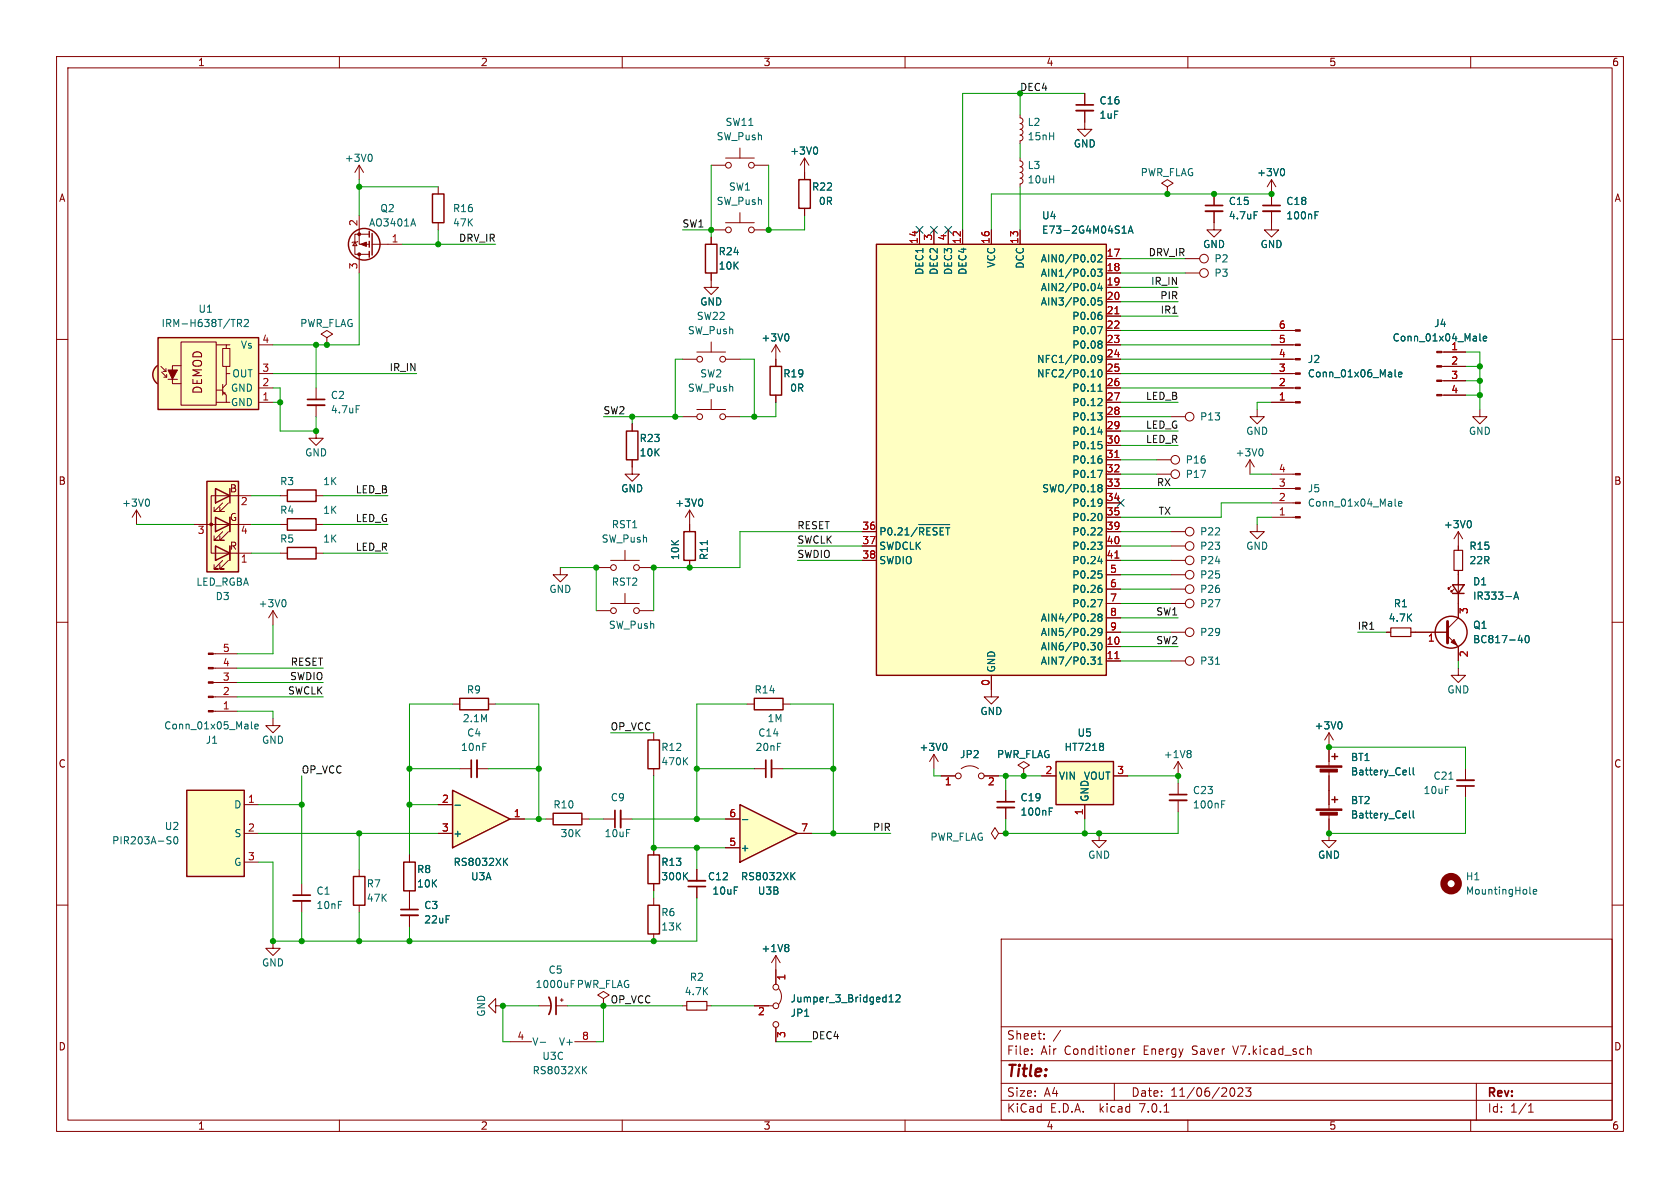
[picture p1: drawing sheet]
<svg xmlns="http://www.w3.org/2000/svg" width="297mm" height="210mm" viewBox="0 0 297 210" stroke-linecap="round" stroke-linejoin="round" font-family="sans-serif">
<g fill="none" stroke="#840000" stroke-width=".18">
<path d="M10 10h277v190h-277zM12 12h273v186h-273zM60 10v2M110 10v2M160 10v2M210 10v2M260 10v2M214.6 39.4v1.2h1.3l-1.3 1.3-1.2-1.3h1.2M224.8 31.8l-.8 1.2M224.8 31.8v2.5M224.8 31.8l.8 1.2M10 60h2"/>
<path d="M57.8 59.7l1-.6-1-.7-1 .7 1 .6v1.3M285 60h2M57.8 61h.1M10 110h2M285 110h2M10 160h2M72.4 151.1v1.3M72.4 157.5v1.3M285 160h2M177 166h108v32h-108zM60 198v2M90.2 184.2h3.8"/>
<path d="M101.6 184.2h3.8M110 198v2M160 198v2M177 194.5h108M177 191.5h108M177 187.5h108M177 181.5h108M182.4 186.3v.1M182.4 185.5v.1M184.6 183.6v.1M184.6 182.8v.1M197 191.5v3"/>
<path d="M200.2 185.4v1M200.6 185.4l-.2 .1-.2 .2M205.8 196.6h.8M210 198v2M217.9 192.3a.94 .94 0 0 1 0 1.5M218.9 192.4l.5-.1 .2 .1 .1 .3-.9 1.1h.9M220.2 192.3h.9l-.5 .6 .5 .1v.7l-.2 .1h-.5l-.2-.1M231.1 185.5l.3-.1 .3 .1 .1 .9M260 198v2M261 191.5v6.5M270.2 196.6h.9M270.2 195.5l.4-.4v1.5"/>
</g>
<path d="M71.4 152.4h2v5.1h-2z" fill="none" stroke="#840000" stroke-width=".25"/>
<path d="M226.9 29.9l.2 .4-.2 .7M95.5 184.3h1M103.2 189.1l.5 .7M103.7 188.5l-.7 .8" fill="none" stroke="#006464" stroke-width=".18"/>
<path d="M80 139.7l10.2 5.1-10.2 5.1z" fill="#ffffc2"/>
<path d="M124.7 43.2h2v5.1h-2zM110.7 76.2h2.1v5.1h-2.1zM120.9 94h2v5.1h-2zM80 139.7l10.2 5.1-10.2 5.1zM133.3 123.4h5.1v2.1h-5.1zM97.8 143.8h5.1v2h-5.1z" fill="none" stroke="#840000" stroke-width=".25"/>
<g fill="none" stroke="#840000" stroke-width=".18">
<path d="M125.7 29.2h2.6M128.3 39.4h5M128.3 27.9h5M130.8 26.2v1.7M130.8 37.6v1.8M133.3 29.2h2.6M206.4 33l1-.6-1-.6-1 .6 1 .6v1.3M206.4 34.3h.1M214.6 34.3v2M214.6 37.3v2.1M224.8 37.3v3.3h1.3l-1.3 1.3-1.3-1.3h1.3M224.8 34.3v2"/>
<path d="M125.7 40.6h2.6M125.7 41.9v1.3M125.7 48.3v1.2M133.3 40.6h2.6M111.8 74.9v1.3M107.9 99.1h5.1M110.5 97.3v1.8M111.8 81.3v2.5h1.2l-1.2 1.3-1.3-1.3h1.3M121.9 90.2v3.8M121.9 99.1v1.2M121.9 90.2l-.7 1.2M121.9 90.2l.8 1.2"/>
<path d="M105.4 100.3h2.5M113 100.3h2.6M132.1 124.5h1.2M133.3 135.9h2.1M136.4 135.9h2M138.4 124.5h1.3M259.1 135.9v2M259.1 138.9v2.1M77.5 142.2h2.5M77.5 147.3h2.5M90.2 144.8h2.5M96.5 144.8h1.3"/>
<path d="M102.9 144.8h1.2M106.7 144.8h2M109.7 144.8h2.1M123.2 153.7v2M123.2 156.7v2.1M87.6 177.8v-1.3l-1.2 1.3 1.2 1.3v-1.3h1.3M95.2 177.8h2.1M98.3 177.8h2M99.1 176.8h.5M99.3 176.5v.5M106.7 176.5l1-.6-1-.6-1 .6 1 .6v1.3M106.7 177.8h.1"/>
<circle cx="128.8" cy="29.2" r=".51"/>
<circle cx="132.8" cy="29.2" r=".51"/>
<circle cx="128.8" cy="40.6" r=".51"/>
<circle cx="132.8" cy="40.6" r=".51"/>
<circle cx="108.5" cy="100.3" r=".51"/>
<circle cx="112.5" cy="100.3" r=".51"/>
</g>
<path d="M221.7 37.4h.6M232.5 37.4h.6M124 88.3l.2 .4-.2 .7M80.4 142.3h1M89.2 152.3l.5 .7M89.7 151.7l-.7 .7M270.5 158l.1 .1M271.1 157.6l.6-.1-.1-.2-.4-.1-.1 .2v.6h.5M101 173.9h.4M101 173.3h.6" fill="none" stroke="#006464" stroke-width=".18"/>
<path d="M213.1 37.3h3.1M223.3 37.3h3M136.4 134.4v3M257.6 137.9h3M109.7 143.3v3M121.7 155.7h3" fill="none" stroke="#840000" stroke-width=".33"/>
<path d="M213.1 36.3h3.1M223.3 36.3h3M135.4 134.4v3M257.6 138.9h3M108.7 143.3v3M121.7 156.7h3M97 176.3a3.2 3.2 0 0 1 0 3M98.3 176.3v3" fill="none" stroke="#840000" stroke-width=".3"/>
<circle cx="256.5" cy="156.2" r="1.27" fill="none" stroke="#840000" stroke-width="1.3"/>
<path d="M130.8 142.2l10.2 5.1-10.2 5.1z" fill="#ffffc2"/>
<g fill="none" stroke="#840000" stroke-width=".25">
<path d="M76.5 34.3h2v5.1h-2zM141.2 31.8h2.1v5h-2.1zM27.9 59.7h17.8v12.7h-17.8zM65.3 40.9v1M65.3 42.7v1M65.3 44.5v1M65.8 41.3v3.8M154.9 43.2h40.7v76.2h-40.7zM27.8 64.6a1.97 1.97 0 0 0 0 3.2M136.1 64.8h2.1v5.1h-2.1zM36.6 85.1h5.6v16h-5.6zM38.1 86.4l2.5 1.2-2.5 1.3z"/>
<path d="M38.1 91.4l2.5 1.3-2.5 1.3zM38.1 96.5l2.5 1.3-2.5 1.3zM40.6 86.4v2.5M40.6 91.4v2.6M40.6 96.5v2.6M50.8 96.8h5.1v2h-5.1zM50.8 91.7h5.1v2h-5.1zM50.8 86.6h5.1v2h-5.1zM256.8 103.4h2l-1 1.5zM256.8 104.9h2M33 139.7h10.2v15.2h-10.2zM81.3 123.4h5.1v2.1h-5.1z"/>
<path d="M114.6 130.8h2v5.1h-2zM186.7 134.6h10.1v7.6h-10.1zM235.5 133.7h1M236 133.2v1M62.5 154.9h2v5.1h-2zM114.6 151.1h2v5.1h-2zM130.8 142.2l10.2 5.1-10.2 5.1zM235.5 141.4h1M236 140.8v1.1M114.6 160h2v5.1h-2z"/>
<circle cx="64.4" cy="43.2" r="2.79"/>
<circle cx="256.5" cy="111.8" r="2.82"/>
</g>
<g fill="none" stroke="#840000" stroke-width=".18">
<path d="M191.8 19.6v3.3h1.2l-1.2 1.2-1.3-1.2h1.3M191.8 16.5v2M63.5 38.1v5.1h1.8M63.5 29.2v2.6M63.5 29.2l-.8 1.3M63.5 29.2l.8 1.3M77.5 33v1.3M77.5 39.4v1.2M142.2 27.9l-.7 1.3M142.2 27.9v3.9M142.2 36.8v1.3M142.2 27.9l.8 1.3"/>
<path d="M180.3 27.9v.5l.4 .2 .1 .4-.1 .3-.4 .2 .4 .1 .1 .4-.1 .3-.4 .2 .4 .1 .1 .4-.1 .4-.4 .1 .4 .2 .1 .3-.1 .4-.4 .1v.5M180.3 20.3v.5l.4 .2 .1 .3-.1 .4-.4 .1 .4 .2 .1 .4-.1 .3-.4 .2 .4 .1 .1 .4-.1 .3-.4 .2 .4 .1 .1 .4-.1 .4-.4 .1v.5M214.6 34.3v2M214.6 37.3v2.1M224.8 34.3v2M224.8 37.3v2.1M62.7 42.8l.4 .6h-.7zM63.2 42.7l-.1 .1h-.7l-.2 .1M63.5 45v3.3M65.3 41.4h-2.6v3.6h2.6M65.8 43.2h5.3M125.7 48.3v2.5h1.3l-1.3 1.3-1.2-1.3h1.2"/>
<path d="M125.7 41.9v1.3M162.6 40.6v2.6M165.1 40.6v2.6M167.6 40.6v2.6M170.2 40.6v2.6M175.3 40.6v2.6M180.3 40.6v2.6M195.6 45.7h2.5M195.6 48.3h2.5M195.6 50.8h2.5M195.6 53.3h2.5M195.6 55.9h2.5"/>
<path d="M195.6 58.4h2.5M209.5 45.7h2.6M209.5 48.3h2.6M224.8 58.4h4.2M28.4 64.8l.9 .9M28.6 65.8l.9 .9M28.8 65.7h.5M29 66.7h.5M29.3 65.2v.5M29.5 66.2v.5M29.7 67.1h1.7M32 60.5h6.2v11.1h-6.2z"/>
<path d="M32 64.6h-1.5v3.2h1.5M38.2 71.1h1.8M38.2 61h1.8M38.2 69h1.2M39.4 61.6h1.2v3.2h-1.2zM39.4 69.2l.6 .7v1.2h.6M39.4 67.9v2M39.8 69.3v.3h-.3M40 64.8v1.2M40.6 61h-.6v.6M40.6 66h-.6v1.9l-.6 .7M45.7 71.1h2.6"/>
<path d="M45.7 61h2.6M45.7 68.6h2.6M45.7 66h2.6M55.9 76.2v1.3h1.2l-1.2 1.2-1.3-1.2h1.3M55.9 68.6v2M55.9 71.6v2.1M111.8 74.9v1.3M120.6 63.5h2.6M120.6 73.7h2.6M123.2 62.2h5.1M123.2 72.4h5.1M125.7 60.5v1.7"/>
<path d="M125.7 70.6v1.8M128.3 63.5h2.5M128.3 73.7h2.5M137.2 61v3.8M137.2 69.9v1.2M137.2 61l-.8 1.2M137.2 61l.7 1.2M195.6 63.5h2.5M195.6 73.7h2.5M195.6 71.1h2.5M195.6 61h2.5M195.6 68.6h2.5"/>
<path d="M195.6 66h2.5M195.6 76.2h2.5M195.6 78.7h2.5M207 73.7h2.5M222.2 72.4v1.3h1.3l-1.3 1.2-1.2-1.2h1.2M224.8 63.5h4.2M224.8 71.1h4.2M224.8 61h4.2M224.8 68.6h4.2M224.8 66h4.2M254.9 62.2h4.2M254.9 69.9h4.2"/>
<path d="M254.9 67.3h4.2M254.9 64.8h4.2M261.6 72.4v1.3h1.3l-1.3 1.2-1.3-1.2h1.3M24.1 90.2l-.7 1.2M24.1 90.2v2.5M24.1 90.2l.8 1.2M34.3 92.7h6.3M38.1 91.4v2.6zM38.1 94h.1M38.1 96.5v2.6zM38.1 99.1h.1M39.4 88.9l-1.6 1.5h.8h-.8v-.7"/>
<path d="M39.4 94l-1.6 1.5h.8h-.8v-.8M39.4 99.1l-1.6 1.5h.8h-.8v-.8M40.4 88.9l-1.5 1.5h.7h-.7v-.7M40.4 94l-1.5 1.5h.7h-.7v-.8M40.4 99.1l-1.5 1.5h.7h-.7v-.8M40.6 91.4v2.6M40.6 96.5v2.6M40.6 87.6h-3.3v10.2h3.3M41.9 87.6h2.5M41.9 97.8h2.5M41.9 92.7h2.5M49.5 87.6h1.3"/>
<path d="M49.5 97.8h1.3M49.5 92.7h1.3M55.9 87.6h1.2M55.9 97.8h1.2M55.9 92.7h1.2M111.8 81.3v1.3M121.9 92.7v1.3M121.9 99.1v1.2M152.4 96.5h2.5M152.4 99.1h2.5M152.4 94h2.5M195.6 81.3h2.5"/>
<path d="M195.6 83.8h2.5M195.6 86.4h2.5M195.6 88.9h2.5M195.6 91.4h2.5M195.6 96.5h2.5M195.6 99.1h2.5M195.6 94h2.5M204.5 81.3h2.5M204.5 83.8h2.5M207 96.5h2.5M207 99.1h2.5M207 94h2.5"/>
<path d="M221 81.3l-.8 1.3M221 81.3v2.5M221 81.3l.7 1.3M222.2 92.7v1.3h1.3l-1.3 1.3-1.2-1.3h1.2M224.8 83.8h4.2M224.8 86.4h4.2M224.8 88.9h4.2M224.8 91.4h4.2M257.8 94v3.3M257.8 94l-.8 1.3M257.8 94l.8 1.3M37.7 115.6h4.2"/>
<path d="M37.7 118.1h4.2M48.3 108l-.8 1.2M48.3 108v2.5M48.3 108l.7 1.2M99.1 100.3v1.3h1.2l-1.2 1.3-1.3-1.3h1.3M105.4 108h2.5M107.9 106.7h5.1M110.5 104.9v1.8M113 108h2.6M175.3 119.4v3.8h1.2l-1.2 1.3-1.3-1.3h1.3M195.6 111.8h2.5M195.6 106.7h2.5"/>
<path d="M195.6 101.6h2.5M195.6 104.1h2.5M195.6 116.8h2.5M195.6 114.3h2.5M195.6 109.2h2.5M207 111.8h2.5M207 106.7h2.5M207 101.6h2.5M207 104.1h2.5M207 116.8h2.5M245.1 111.8h.8M249.4 111.8h6.5"/>
<path d="M255.9 112.4l1.9 1.9v2.5M256.5 103.6l-.5 .5v-.2v.2h.3M257 104.1l-.5 .5v-.2v.2h.3M257.8 118.1v1.3h1.3l-1.3 1.3-1.3-1.3h1.3M257.8 100.8v8.4l-1.9 1.9M37.7 120.7h4.2M37.7 123.2h4.2M37.7 125.7h4.2M48.3 127v1.3h1.2l-1.2 1.2-1.3-1.2h1.3M80 124.5h1.3M81.3 135.9h2M84.3 135.9h2.1"/>
<path d="M86.4 124.5h1.2M115.6 129.5v1.3M115.6 135.9v1.3M165.1 133.4l-.8 1.2M165.1 133.4v2.5M165.1 133.4l.8 1.2M166.4 137.2h2.5M169.9 135.9a2.54 2.54 0 0 1 3.1 0M174 137.2h2.5M177.8 139.7v2M181 135.9l1-.6-1-.7-1 .7 1 .6v1.3M181 137.2h.1"/>
<path d="M184.1 137.2h2.6M196.8 137.2h2.6M208.3 134.6l-.8 1.3M208.3 134.6v2.6M208.3 138.4v2.1M208.3 134.6l.7 1.3M234.9 129.5l-.7 1.3M234.9 129.5v5.9M234.9 136.4v6.6M234.9 129.5l.8 1.3M43.2 147.3h2.5M43.2 142.2h2.5"/>
<path d="M43.2 152.4h2.5M53.3 156.2v2M53.3 159.3v2M63.5 153.7v1.2M72.4 151.1v1.3M72.4 157.5v3.3M77.5 147.3h2.5M77.5 142.2h2.5M90.2 144.8h2.5M115.6 149.9v1.2M115.6 156.2v1.3M115.6 158.8v1.2"/>
<path d="M123.2 153.7v2M123.2 156.7v2.1M128.3 149.9h2.5M128.3 144.8h2.5M141 147.3h2.5M176.5 147.3l-.6-1-.6 1 .6 1 .6-1h1.3M177.8 147.3h.1M177.8 142.7v2.1M191.8 142.2v2.6M194.3 147.3v1.3h1.3l-1.3 1.3-1.3-1.3h1.3M208.3 141.5v2M234.9 144v4.6h1.3l-1.3 1.3-1.2-1.3h1.2"/>
<path d="M48.3 166.4v1.2h1.2l-1.2 1.3-1.3-1.3h1.3M63.5 160v1.3M72.4 161.8v2M115.6 165.1v1.3M120.6 177.8h.8M125 177.8h.7M133.3 177.8h3.4M137.2 168.9v5.1M137.2 168.9l-.8 1.3M137.2 168.9l.7 1.3M137.7 174.8a2.26 2.26 0 0 1 0 2.7M137.2 181.6v2.6"/>
<circle cx="212.9" cy="45.7" r=".76"/>
<circle cx="212.9" cy="48.3" r=".76"/>
<circle cx="123.7" cy="73.7" r=".51"/>
<circle cx="123.7" cy="63.5" r=".51"/>
<circle cx="127.8" cy="63.5" r=".51"/>
<circle cx="127.8" cy="73.7" r=".51"/>
<circle cx="210.3" cy="73.7" r=".76"/>
<circle cx="207.8" cy="81.3" r=".76"/>
<circle cx="207.8" cy="83.8" r=".76"/>
<circle cx="210.3" cy="99.1" r=".76"/>
<circle cx="210.3" cy="96.5" r=".76"/>
<circle cx="210.3" cy="94" r=".76"/>
<circle cx="108.5" cy="108" r=".51"/>
<circle cx="112.5" cy="108" r=".51"/>
<circle cx="210.3" cy="104.1" r=".76"/>
<circle cx="210.3" cy="116.8" r=".76"/>
<circle cx="210.3" cy="101.6" r=".76"/>
<circle cx="210.3" cy="111.8" r=".76"/>
<circle cx="210.3" cy="106.7" r=".76"/>
<circle cx="169.4" cy="137.2" r=".51"/>
<circle cx="173.5" cy="137.2" r=".51"/>
<circle cx="137.2" cy="174.5" r=".51"/>
<circle cx="137.2" cy="177.8" r=".51"/>
<circle cx="137.2" cy="181.1" r=".51"/>
</g>
<g fill="none" stroke="#006464" stroke-width=".18">
<path d="M65.6 27.3l.2 .4-.2 .8M73 38.7l.5 1.3M144.4 26l.1 .5-.1 .7M221.7 37.4h.6M226.9 29.9l.2 .4-.2 .7M232.5 37.4h.6M42 56.5h.5l.2 .2-.1 .4h-.6M42.3 57.1l.4 .6M43.2 56.6l.5-.1 .2 .3-.8 .9h.8M139.3 59.1l.2 .4-.2 .7M193.4 45.1l.2 .4-.2 .7M193.4 47.6l.2 .5-.2 .7"/>
<path d="M193.4 50.2l.2 .4-.2 .7M193.4 52.7l.2 .4-.2 .8M194 57.7h.9l-.6 1.3M194 47.6h.8l-.4 .5 .4 .1v.5l-.2 .1-.6-.1M194.1 45.2l.5-.2 .2 .4-.8 .9h.8M194.4 50.1l-.3 .9h.8M194.5 55.2h.2M194.6 55.7l.2 .2v.3l-.2 .3M194.7 50.5v.9M194.8 52.7h-.6l-.1 .6 .2-.2 .4 .1 .1 .2v.4l-.2 .1-.5-.1M198.4 41.2h.7M198.6 40.1l.1-.1v1.2"/>
<path d="M199.5 41.2l.4-1.2 .4 1.2M199.6 40.9h.6M261.6 59v1.1l.2 .2M262.2 59.9l.6-.2v-.2l-.4-.1-.2 .2 .1 .6h.5M63 71.7h.6M192.9 66.6h.7M193.4 62.9l.2 .4-.2 .7M194 73h.8l-.4 .5M194.1 69.2h.7M194.1 76.4h.8M194.2 78.1h.6M194.2 65.5l.2-.1a.68 .68 0 0 1 .4 .6 .68 .68 0 0 1-.4 .6l-.2-.1-.1-.4z"/>
<path d="M194.2 68.2l.3-.3v1.3M194.6 60.3l.2 .2-.2 .3 .2 .3v.2l-.2 .2M194.6 70.4l.2 .3v.3l-.8 .7h.8M194.6 73.5l.2 .2v.3l-.2 .2M194.6 78.5l.2 .3v.3l-.2 .2M194.7 75.9v.9M194.8 63.4l-.2 .2h-.3l-.2-.2 .1-.5 .4-.1 .2 .1a.84 .84 0 0 1-.3 1.2h-.3M223.1 79.4l.2 .4-.2 .7M246.6 65.4v1l.2 .2M247.2 66.2l.6-.1v-.3h-.4l-.2 .2 .1 .6h.5M26.2 88.3l.2 .4-.2 .7M124 88.3l.2 .4-.2 .7"/>
<path d="M156.5 93.5l-.3-.2h-.4v1.3M157 93.5l.3-.2 .3 .2M158.8 93.4l.5-.1 .2 .2M160.1 93.6l.2-.3v1.3M162.2 93.2l-1.1 1.7M162.4 92.7h5.5M163.3 93.5l-.2-.2h-.5v1.3M164.5 93.3h-.6v1.3M165.7 93.4l-.5-.1-.3 .2M166.8 93.3h-.6v1.3M167.2 93.3h.7M167.5 93.3v1.3"/>
<path d="M194 83.1h.9l-.6 1.3M194 95.8h.8l-.4 .5M194.1 99.2h.8M194.3 86.2l-.2-.2 .2-.3h.3l.2 .2-.2 .3M194.3 86.2l-.2 .3 .1 .3 .1 .1h.3l.2-.2v-.2l-.2-.3M194.3 86.2h.3M194.5 80.6h.2M194.5 90.8a.79 .79 0 0 1 0 1.2M194.6 81.1l.2 .2v.3l-.2 .3M194.6 88.2l.2 .1a1.03 1.03 0 0 1-.2 1.1M194.6 93.3l.2 .2v.3l-.8 .8h.8M194.6 96.3l.2 .3v.3l-.2 .2"/>
<path d="M194.7 98.8v.8M194.8 88.8l-.2 .2M246.6 88.2v1.1l.2 .2M247.2 89.1l.6-.2v-.2l-.4-.1-.2 .2 .1 .6h.5M259.9 92.1l.2 .4-.2 .7M50.4 106.1l.2 .4-.2 .7M192.8 113.6h.8l-.4 .5M192.8 116.2h.8l-.4 .4 .4 .2v.4l-.2 .2h-.4M193.4 111.1l.2 .2v.3l-.8 .7h.8M193.4 114.1l.2 .2v.3l-.2 .3M193.4 108.5l.2 .3v.3l-.8 .7h.8M194 106h.9l-.6 1.3"/>
<path d="M194.1 117.4h.7M194.1 116.5l.4-.3v1.2M194.2 100.9h.6M194.2 113.7l.2-.1a.68 .68 0 0 1 .4 .7 .68 .68 0 0 1-.4 .6l-.2-.1-.1-.4zM194.3 109.1l-.2-.3 .2-.3h.3l.2 .3-.2 .3M194.3 109.1l-.2 .2 .1 .4 .1 .1h.3l.2-.2v-.3l-.2-.2M194.3 109.1h.3M194.5 103.5h.2M194.6 101.4l.2 .2v.3l-.2 .3M194.6 103.9l.2 .3v.3l-.2 .2M194.8 111.6l-.2 .3h-.3l-.2-.3 .1-.5h.4l.2 .1a.84 .84 0 0 1-.3 1.1h-.3M214.9 117.4h.7"/>
<path d="M267.6 105.9l.4-1.2 .5 1.2M267.7 105.6h.6M268.4 113.2h.8M269 112.8v.8M269.7 112.5l.2-.2a.68 .68 0 0 1 .5 .7 .68 .68 0 0 1-.5 .6l-.2-.1-.1-.4zM44.4 127.6v1.1l.2 .2M45.1 128.4l.6-.1-.1-.2-.4-.1-.1 .2v.6h.5M167.2 131.5l.2 .4-.2 .7M195 131.5l.1 .1-.1 .3M195 132l.1 .2-.1 .4M210.3 132.7l.3 .2-.3 .3 .3 .3v.2l-.3 .2M237.1 127.6l.1 .5-.1 .7"/>
<path d="M249.2 135.7v1.1l.2 .2M249.8 135.7v1.1l.2 .2M30 147.9l.2 .1M30.1 148.6l.1 .2-.1 .3M30.9 148l.1-.1a.68 .68 0 0 1 .5 .6 .68 .68 0 0 1-.5 .7 .84 .84 0 0 1-.1-1.2zM80.4 142.3h1M89.2 152.3l.5 .7M89.7 151.7l-.7 .7M131.2 144.9h1M140 154.8l.5 .7M140.5 154.3l-.7 .7M185.5 142.8h.6"/>
<path d="M216 141.6h.6M249.2 143.3v1.1l.2 .2M249.8 143.3v1.1l.2 .2M139.2 167l.3 .2-.3 .3 .3 .2v.3l-.3 .2M157.2 177.1h.7M157.2 176.2l.4-.4v1.3M158.4 176l.5-.2 .2 .4-.8 .9h.8"/>
</g>
<path d="M257 97.3h1.6v3.5h-1.6zM245.9 111h3.5v1.5h-3.5zM121.4 177h3.6v1.6h-3.6z" fill="none" stroke="#840000" stroke-width=".2"/>
<path d="M190.2 19.6h3.1M54.4 71.6h3M84.3 134.4v3M51.8 159.3h3.1M176.3 142.7h3M206.8 141.5h3M70.9 161.8h3" fill="none" stroke="#840000" stroke-width=".33"/>
<path d="M190.2 18.5h3.1M54.4 70.6h3M83.3 134.4v3M51.8 158.2h3.1M176.3 141.7h3M206.8 140.5h3M70.9 160.8h3" fill="none" stroke="#840000" stroke-width=".3"/>
<g fill="#840000" stroke="#840000" stroke-width=".18">
<path d="M63.8 43.2l1-.4v.8z"/>
<path d="M29.7 65.4h1.7l-.9 1.7z"/>
<path d="M232.7 143h4.5v.3h-4.5z"/>
<path d="M233.4 143.6h3v.5h-3z"/>
<path d="M232.7 135.4h4.5v.2h-4.5z"/>
<path d="M233.4 136h3v.5h-3z"/>
<path d="M256.5 113.5l.5-.5 .6 1z"/>
<path d="M36.8 115.4h.9v.3h-.9z"/>
<path d="M36.8 118h.9v.2h-.9z"/>
<path d="M36.8 120.5h.9v.3h-.9z"/>
<path d="M36.8 123.1h.9v.2h-.9z"/>
<path d="M36.8 125.6h.9v.3h-.9z"/>
<path d="M229 83.7h.9v.2h-.9z"/>
<path d="M229 86.2h.9v.3h-.9z"/>
<path d="M229 88.8h.9v.2h-.9z"/>
<path d="M229 91.3h.9v.3h-.9z"/>
<path d="M254 69.7h.9v.3h-.9z"/>
<path d="M254 67.2h.9v.2h-.9z"/>
<path d="M254 64.6h.9v.3h-.9z"/>
<path d="M254 62.1h.9v.3h-.9z"/>
<path d="M229 58.3h.9v.2h-.9z"/>
<path d="M229 60.8h.9v.3h-.9z"/>
<path d="M229 63.4h.9v.2h-.9z"/>
<path d="M229 65.9h.9v.3h-.9z"/>
<path d="M229 68.5h.9v.2h-.9z"/>
<path d="M229 71h.9v.2h-.9z"/>
<circle cx="63.5" cy="41.4" r=".25"/>
<circle cx="63.5" cy="45" r=".25"/>
<circle cx="37.3" cy="92.7" r=".25"/>
</g>
<g fill="#ffffc2" stroke="#ffffc2" stroke-width=".18">
<path d="M27.6 64.8l.2-.2 1.2 1.6-1.2 1.6a1.97 1.97 0 0 1-.2-3z"/>
<path d="M27.9 59.7h17.8v12.7h-17.8z"/>
<path d="M33 139.7h10.2v15.2h-10.2z"/>
<path d="M36.6 85.1h5.6v16h-5.6z"/>
<path d="M186.7 134.6h10.1v7.6h-10.1z"/>
<path d="M154.9 43.2h40.7v76.2h-40.7z"/>
</g>
<path d="M255.9 109.9v3.8" fill="none" stroke="#840000" stroke-width=".51"/>
<path d="M197.1 55.5h.7M197.1 80.9h.7M197.1 98.7h.7M197.1 116.4h.7" fill="none" stroke="#a90000" stroke-width=".18"/>
<g fill="none" stroke="#009600" stroke-width=".18">
<path d="M180.3 16.5v3.8M191.8 16.5h-21.6v24.1M63.5 31.8v6.3M63.5 33h14M125.7 29.2v12.7M135.9 29.2v11.4h6.3v-2.5M180.3 25.4v2.5M180.3 33v7.6M224.8 34.3h-49.5v6.3M63.5 48.3v12.7h-15.2M71.1 43.2h16.5M77.5 40.6v2.6"/>
<path d="M120.6 40.6h5.1M198.1 45.7h11.4M198.1 48.3h11.4M198.1 50.8h10.2M198.1 53.3h10.2M198.1 58.4h26.7M198.1 55.9h10.2M48.3 68.6h1.2v7.6h6.4v-2.5M48.3 66h25.4M48.3 71.1h1.2M55.9 61v7.6M106.7 73.7h13.9"/>
<path d="M111.8 73.7v1.2M120.6 63.5h-1.2v10.2M130.8 63.5h2.5v10.2M137.2 71.1v2.6h-6.4M198.1 68.6h26.7M198.1 66h26.7M198.1 61h26.7M198.1 73.7h8.9M198.1 71.1h10.2M198.1 76.2h10.2M198.1 63.5h26.7M198.1 78.7h10.2"/>
<path d="M224.8 71.1h-2.6v1.3M259.1 67.3h2.5M259.1 62.2h2.5v10.2M259.1 64.8h2.5M259.1 69.9h2.5M24.1 92.7h10.2M44.4 87.6h5.1M44.4 97.8h5.1M44.4 92.7h5.1M57.1 87.6h11.5M57.1 97.8h11.5M57.1 92.7h11.5"/>
<path d="M141 96.5h11.4M141 99.1h11.4M152.4 94h-21.6v6.3h-15.2v7.7M198.1 94h8.9M198.1 96.5h8.9M198.1 99.1h8.9M198.1 86.4h26.7M198.1 83.8h6.4M198.1 81.3h6.4M221 83.8h3.8M224.8 88.9h-8.9v2.5h-17.8M224.8 91.4h-2.6v1.3"/>
<path d="M41.9 118.1h15.2M48.3 110.5v5.1h-6.4M99.1 100.3h6.3v7.7M198.1 109.2h10.2M198.1 114.3h10.2M198.1 116.8h8.9M198.1 111.8h8.9M198.1 106.7h8.9M198.1 101.6h8.9M198.1 104.1h8.9M240 111.8h5.1M257.8 116.8v1.3"/>
<path d="M41.9 125.7h6.4v1.3M41.9 120.7h15.2M41.9 123.2h15.2M53.3 137.2v19M72.4 135.9h8.9M80 124.5h-7.6v26.6M86.4 135.9h8.8M87.6 124.5h7.6v20.3M107.9 129.5h7.7M115.6 137.2v12.7h12.7M123.2 135.9h10.1M132.1 124.5h-8.9v20.3"/>
<path d="M138.4 135.9h8.9M139.7 124.5h7.6v22.8M165.1 135.9v1.3h1.3M176.5 137.2h7.6M177.8 137.2v2.5M199.4 137.2h8.9v1.2M234.9 132.1h24.2v3.8M45.7 152.4h2.6v14h74.9v-7.6M45.7 142.2h7.6M45.7 147.3h31.8M63.5 147.3v6.4M72.4 142.2h5.1"/>
<path d="M92.7 144.8h3.8M104.1 144.8h2.6M111.8 144.8h16.5M115.6 157.5v1.3M123.2 149.9v3.8M143.5 147.3h14M191.8 144.8v2.5M208.3 143.5v3.8h-30.5v-2.5M259.1 141v6.3h-24.2M53.3 161.3v5.1M63.5 161.3v5.1M72.4 163.8v2.6"/>
<path d="M95.2 177.8h-6.3v6.4h1.3M100.3 177.8h20.3M106.7 177.8v6.4h-1.3M125.7 177.8h7.6M137.2 184.2h6.3"/>
</g>
<path d="M162 40l1.2 1.2M163.2 40l-1.2 1.2M164.5 40l1.2 1.2M165.7 40l-1.2 1.2M167 40l1.2 1.2M168.2 40l-1.2 1.2M197.5 88.3l1.2 1.2M198.7 88.3l-1.2 1.2" fill="none" stroke="#000084" stroke-width=".18"/>
<g fill="#009600" stroke="#009600" stroke-width=".18">
<circle cx="133.3" cy="73.7" r=".46"/>
<circle cx="119.4" cy="73.7" r=".46"/>
<circle cx="121.9" cy="100.3" r=".46"/>
<circle cx="115.6" cy="100.3" r=".46"/>
<circle cx="125.7" cy="40.6" r=".46"/>
<circle cx="135.9" cy="40.6" r=".46"/>
<circle cx="72.4" cy="166.4" r=".46"/>
<circle cx="53.3" cy="142.2" r=".46"/>
<circle cx="63.5" cy="147.3" r=".46"/>
<circle cx="72.4" cy="142.2" r=".46"/>
<circle cx="48.3" cy="166.4" r=".46"/>
<circle cx="53.3" cy="166.4" r=".46"/>
<circle cx="63.5" cy="166.4" r=".46"/>
<circle cx="95.2" cy="144.8" r=".46"/>
<circle cx="115.6" cy="166.4" r=".46"/>
<circle cx="115.6" cy="149.9" r=".46"/>
<circle cx="106.7" cy="177.8" r=".46"/>
<circle cx="95.2" cy="135.9" r=".46"/>
<circle cx="88.9" cy="177.8" r=".46"/>
<circle cx="123.2" cy="149.9" r=".46"/>
<circle cx="123.2" cy="144.8" r=".46"/>
<circle cx="123.2" cy="135.9" r=".46"/>
<circle cx="147.3" cy="147.3" r=".46"/>
<circle cx="147.3" cy="135.9" r=".46"/>
<circle cx="105.4" cy="100.3" r=".46"/>
<circle cx="49.5" cy="71.1" r=".46"/>
<circle cx="111.8" cy="73.7" r=".46"/>
<circle cx="77.5" cy="43.2" r=".46"/>
<circle cx="63.5" cy="33" r=".46"/>
<circle cx="55.9" cy="61" r=".46"/>
<circle cx="57.8" cy="61" r=".46"/>
<circle cx="55.9" cy="76.2" r=".46"/>
<circle cx="72.4" cy="135.9" r=".46"/>
<circle cx="206.4" cy="34.3" r=".46"/>
<circle cx="180.3" cy="16.5" r=".46"/>
<circle cx="177.8" cy="147.3" r=".46"/>
<circle cx="191.8" cy="147.3" r=".46"/>
<circle cx="194.3" cy="147.3" r=".46"/>
<circle cx="208.3" cy="137.2" r=".46"/>
<circle cx="181" cy="137.2" r=".46"/>
<circle cx="177.8" cy="137.2" r=".46"/>
<circle cx="261.6" cy="67.3" r=".46"/>
<circle cx="261.6" cy="64.8" r=".46"/>
<circle cx="224.8" cy="34.3" r=".46"/>
<circle cx="214.6" cy="34.3" r=".46"/>
<circle cx="261.6" cy="69.9" r=".46"/>
<circle cx="234.9" cy="147.3" r=".46"/>
<circle cx="234.9" cy="132.1" r=".46"/>
</g>
<text font-size="2.8" fill="#840000" x="178" y="190.8">Title:</text>
<g font-size="2.1" fill="#840000">
<text x="35.9" y="69.8" transform="rotate(-90 35.9 69.8)">DEMOD</text>
<text x="178" y="183.9">Sheet:</text>
<text x="186.2" y="183.9">/</text>
<text x="178" y="186.6">File:</text>
<text x="184" y="186.6">Air</text>
<text x="188.2" y="186.6">Conditioner</text>
<text x="202.2" y="186.6">Energy</text>
<text x="210.8" y="186.6">Saver</text>
<text x="218.2" y="186.6">V7.kicad_sch</text>
<text x="178" y="196.8">KiCad</text>
<text x="178" y="194">Size:</text>
<text x="184.6" y="194">A4</text>
<text x="185.7" y="196.8">E.D.A.</text>
<text x="194.4" y="196.8">kicad</text>
<text x="200" y="194">Date:</text>
<text x="201.5" y="196.8">7.0.1</text>
<text x="206.9" y="194">11/06/2023</text>
<text x="263" y="194.2">Rev:</text>
<text x="263" y="196.8">Id:</text>
<text x="267" y="196.8">1/1</text>
</g>
<g font-size="1.8" fill="#840000">
<text x="35" y="11.8">1</text>
<text x="85" y="11.8">2</text>
<text x="135" y="11.8">3</text>
<text x="185" y="11.8">4</text>
<text x="235" y="11.8">5</text>
<text x="285" y="11.8">6</text>
<text x="10.4" y="35.8">A</text>
<text x="285.4" y="35.8">A</text>
<text x="10.3" y="85.8">B</text>
<text x="40.6" y="87.2">B</text>
<text x="285.3" y="85.8">B</text>
<text x="40.6" y="92.3">G</text>
<text x="40.6" y="97.4">R</text>
<text x="10.3" y="135.8">C</text>
<text x="285.3" y="135.8">C</text>
<text x="10.3" y="185.8">D</text>
<text x="285.3" y="185.8">D</text>
<text x="35" y="199.8">1</text>
<text x="85" y="199.8">2</text>
<text x="135" y="199.8">3</text>
<text x="185" y="199.8">4</text>
<text x="235" y="199.8">5</text>
<text x="285" y="199.8">6</text>
</g>
<g font-size="1.8" fill="#0f0f0f">
<text x="180.3" y="16.2">DEC4</text>
<text x="120.6" y="40.3">SW1</text>
<text x="81" y="42.8">DRV_IR</text>
<text x="203" y="45.4">DRV_IR</text>
<text x="203.4" y="50.5">IR_IN</text>
<text x="205" y="53">PIR</text>
<text x="205.1" y="55.5">IR1</text>
<text x="68.8" y="65.7">IR_IN</text>
<text x="202.5" y="70.8">LED_B</text>
<text x="106.7" y="73.3">SW2</text>
<text x="202.5" y="75.9">LED_G</text>
<text x="202.5" y="78.4">LED_R</text>
<text x="62.8" y="87.3">LED_B</text>
<text x="204.4" y="86">RX</text>
<text x="62.8" y="92.4">LED_G</text>
<text x="141" y="93.6">RESET</text>
<text x="204.7" y="91.1">TX</text>
<text x="62.8" y="97.4">LED_R</text>
<text x="141" y="96.2">SWCLK</text>
<text x="141" y="98.7">SWDIO</text>
<text x="204.3" y="108.9">SW1</text>
<text x="204.3" y="114">SW2</text>
<text x="240" y="111.4">IR1</text>
<text x="51.3" y="117.8">RESET</text>
<text x="50.8" y="122.8">SWCLK</text>
<text x="51.2" y="120.3">SWDIO</text>
<text x="107.9" y="129.2">OP_VCC</text>
<text x="53.3" y="136.8">OP_VCC</text>
<text x="154.2" y="147">PIR</text>
<text x="107.9" y="177.5">OP_VCC</text>
<text x="143.5" y="183.8">DEC4</text>
</g>
<g font-size="1.8" fill="#006464">
<text x="128.2" y="22.4">SW11</text>
<text x="181.6" y="22.4">L2</text>
<text x="194.3" y="18.6">C16</text>
<text x="194.3" y="21.2">1uF</text>
<text x="60.9" y="28.8">+3V0</text>
<text x="126.6" y="25">SW_Push</text>
<text x="139.6" y="27.5">+3V0</text>
<text x="181.6" y="25">15nH</text>
<text x="189.8" y="26.2">GND</text>
<text x="128.8" y="33.8">SW1</text>
<text x="143.5" y="33.8">R22</text>
<text x="181.6" y="30">L3</text>
<text x="181.6" y="32.6">10uH</text>
<text x="201.6" y="31.3">PWR_FLAG</text>
<text x="222.2" y="31.3">+3V0</text>
<text x="65.2" y="40.2">AO3401A</text>
<text x="67.2" y="37.7">Q2</text>
<text x="80" y="37.7">R16</text>
<text x="80" y="40.2">47K</text>
<text x="126.6" y="36.4">SW_Push</text>
<text x="144.7" y="36.4">0R</text>
<text x="184.2" y="38.9">U4</text>
<text x="184.2" y="41.5">E73-2G4M04S1A</text>
<text x="217.2" y="36.4">C15</text>
<text x="217.2" y="38.9">4.7uF</text>
<text x="227.3" y="36.4">C18</text>
<text x="227.3" y="38.9">100nF</text>
<text x="127" y="45.3">R24</text>
<text x="127" y="47.8">10K</text>
<text x="176.1" y="47.4" transform="rotate(-90 176.1 47.4)">VCC</text>
<text x="181.2" y="47.6" transform="rotate(-90 181.2 47.6)">DCC</text>
<text x="183.9" y="46.5">AIN0/P0.02</text>
<text x="212.6" y="44">GND</text>
<text x="214.6" y="46.5">P2</text>
<text x="222.8" y="44">GND</text>
<text x="163.4" y="48.7" transform="rotate(-90 163.4 48.7)">DEC1</text>
<text x="165.9" y="48.7" transform="rotate(-90 165.9 48.7)">DEC2</text>
<text x="168.5" y="48.7" transform="rotate(-90 168.5 48.7)">DEC3</text>
<text x="171" y="48.7" transform="rotate(-90 171 48.7)">DEC4</text>
<text x="183.9" y="49.1">AIN1/P0.03</text>
<text x="183.9" y="51.6">AIN2/P0.04</text>
<text x="214.6" y="49.1">P3</text>
<text x="28.5" y="58">IRM-H638T/TR2</text>
<text x="35" y="55.4">U1</text>
<text x="53" y="58">PWR_FLAG</text>
<text x="121.6" y="59.2">SW_Push</text>
<text x="123.1" y="56.7">SW22</text>
<text x="123.7" y="54.2">GND</text>
<text x="183.9" y="54.2">AIN3/P0.05</text>
<text x="189.4" y="56.7">P0.06</text>
<text x="189.4" y="59.2">P0.07</text>
<text x="253.5" y="58">J4</text>
<text x="42.5" y="61.8">Vs</text>
<text x="134.6" y="60.5">+3V0</text>
<text x="183.2" y="64.3">NFC1/P0.09</text>
<text x="189.4" y="61.8">P0.08</text>
<text x="231.1" y="64.3">J2</text>
<text x="246.1" y="60.5">Conn_01x04_Male</text>
<text x="40.7" y="71.9">GND</text>
<text x="40.7" y="69.4">GND</text>
<text x="40.9" y="66.9">OUT</text>
<text x="58.4" y="70.7">C2</text>
<text x="121.6" y="69.4">SW_Push</text>
<text x="123.7" y="66.9">SW2</text>
<text x="138.4" y="66.9">R19</text>
<text x="139.6" y="69.4">0R</text>
<text x="183.2" y="66.9">NFC2/P0.10</text>
<text x="189.4" y="69.4">P0.11</text>
<text x="189.4" y="71.9">P0.12</text>
<text x="231.1" y="66.9">Conn_01x06_Male</text>
<text x="58.4" y="73.2">4.7uF</text>
<text x="189.4" y="74.5">P0.13</text>
<text x="189.4" y="77">P0.14</text>
<text x="212.1" y="74.5">P13</text>
<text x="220.3" y="77">GND</text>
<text x="259.6" y="77">GND</text>
<text x="53.9" y="80.8">GND</text>
<text x="113" y="78.3">R23</text>
<text x="113" y="80.8">10K</text>
<text x="189.4" y="79.6">P0.15</text>
<text x="189.4" y="82.1">P0.16</text>
<text x="209.6" y="82.1">P16</text>
<text x="218.4" y="80.8">+3V0</text>
<text x="21.5" y="89.7">+3V0</text>
<text x="49.5" y="85.9">R3</text>
<text x="57.1" y="85.9">1K</text>
<text x="109.8" y="87.2">GND</text>
<text x="119.3" y="89.7">+3V0</text>
<text x="184.1" y="87.2">SWO/P0.18</text>
<text x="189.4" y="84.6">P0.17</text>
<text x="189.4" y="89.7">P0.19</text>
<text x="209.6" y="84.6">P17</text>
<text x="231.1" y="87.2">J5</text>
<text x="231.1" y="89.7">Conn_01x04_Male</text>
<text x="49.5" y="91">R4</text>
<text x="57.1" y="91">1K</text>
<text x="108.1" y="93.5">RST1</text>
<text x="155.4" y="95.4">P0.21/~{RESET}</text>
<text x="189.4" y="92.3">P0.20</text>
<text x="189.4" y="94.8">P0.22</text>
<text x="212.1" y="94.8">P22</text>
<text x="255.2" y="93.5">+3V0</text>
<text x="49.5" y="96.1">R5</text>
<text x="57.1" y="96.1">1K</text>
<text x="106.3" y="96.1">SW_Push</text>
<text x="120.2" y="99.1" transform="rotate(-90 120.2 99.1)">10K</text>
<text x="125.3" y="99.1" transform="rotate(-90 125.3 99.1)">R11</text>
<text x="155.4" y="97.3">SWDCLK</text>
<text x="155.4" y="99.9">SWDIO</text>
<text x="189.4" y="97.3">P0.23</text>
<text x="189.4" y="99.9">P0.24</text>
<text x="212.1" y="97.3">P23</text>
<text x="212.1" y="99.9">P24</text>
<text x="220.3" y="97.3">GND</text>
<text x="259.7" y="97.3">R15</text>
<text x="259.7" y="99.9">22R</text>
<text x="34.6" y="103.7">LED_RGBA</text>
<text x="38.1" y="106.2">D3</text>
<text x="45.7" y="107.5">+3V0</text>
<text x="97.1" y="105">GND</text>
<text x="108.1" y="103.7">RST2</text>
<text x="189.4" y="102.4">P0.25</text>
<text x="189.4" y="105">P0.26</text>
<text x="189.4" y="107.5">P0.27</text>
<text x="212.1" y="102.4">P25</text>
<text x="212.1" y="107.5">P27</text>
<text x="212.1" y="105">P26</text>
<text x="246.3" y="107.5">R1</text>
<text x="260.4" y="103.6">D1</text>
<text x="260.4" y="106.2">IR333-A</text>
<text x="107.6" y="111.3">SW_Push</text>
<text x="183.9" y="110">AIN4/P0.28</text>
<text x="183.9" y="112.6">AIN5/P0.29</text>
<text x="212.1" y="112.6">P29</text>
<text x="245.4" y="110">4.7K</text>
<text x="260.4" y="111.3">Q1</text>
<text x="260.4" y="113.9">BC817-40</text>
<text x="176.1" y="118.9" transform="rotate(-90 176.1 118.9)">GND</text>
<text x="183.9" y="115.1">AIN6/P0.30</text>
<text x="183.9" y="117.7">AIN7/P0.31</text>
<text x="212.1" y="117.7">P31</text>
<text x="82.5" y="122.7">R9</text>
<text x="133.3" y="122.7">R14</text>
<text x="255.8" y="122.7">GND</text>
<text x="29" y="129.1">Conn_01x05_Male</text>
<text x="36.3" y="131.6">J1</text>
<text x="46.3" y="131.6">GND</text>
<text x="81.7" y="127.8">2.1M</text>
<text x="82.5" y="130.4">C4</text>
<text x="134" y="130.4">C14</text>
<text x="135.6" y="127.8">1M</text>
<text x="173.3" y="126.6">GND</text>
<text x="190.4" y="130.4">U5</text>
<text x="232.3" y="129.1">+3V0</text>
<text x="81.4" y="132.9">10nF</text>
<text x="116.8" y="132.9">R12</text>
<text x="116.8" y="135.4">470K</text>
<text x="133.5" y="132.9">20nF</text>
<text x="162.5" y="132.9">+3V0</text>
<text x="169.7" y="134.2">JP2</text>
<text x="176.2" y="134.2">PWR_FLAG</text>
<text x="187.2" y="138">VIN</text>
<text x="188.1" y="132.9">HT7218</text>
<text x="191.5" y="138">VOUT</text>
<text x="205.7" y="134.2">+1V8</text>
<text x="238.8" y="134.7">BT1</text>
<text x="238.8" y="137.2">Battery_Cell</text>
<text x="253.4" y="138">C21</text>
<text x="41.3" y="143.1">D</text>
<text x="97.8" y="143.1">R10</text>
<text x="107.9" y="141.8">C9</text>
<text x="180.3" y="141.8">C19</text>
<text x="192.6" y="141.7" transform="rotate(-90 192.6 141.7)">GND</text>
<text x="210.8" y="140.5">C23</text>
<text x="210.8" y="143.1">100nF</text>
<text x="238.8" y="142.3">BT2</text>
<text x="251.6" y="140.5">10uF</text>
<text x="19.8" y="149.4">PIR203A-S0</text>
<text x="29.1" y="146.9">U2</text>
<text x="41.3" y="148.1">S</text>
<text x="80.1" y="148.1">+</text>
<text x="99" y="148.1">30K</text>
<text x="106.8" y="148.1">10uF</text>
<text x="164.4" y="148.8">PWR_FLAG</text>
<text x="180.3" y="144.3">100nF</text>
<text x="238.8" y="144.8">Battery_Cell</text>
<text x="41.3" y="153.2">G</text>
<text x="73.7" y="154.5">R8</text>
<text x="80.1" y="153.2">RS8032XK</text>
<text x="83.2" y="155.8">U3A</text>
<text x="116.8" y="153.2">R13</text>
<text x="116.8" y="155.8">300K</text>
<text x="125.1" y="155.8">C12</text>
<text x="130.9" y="155.8">RS8032XK</text>
<text x="130.9" y="150.7">+</text>
<text x="192.3" y="152">GND</text>
<text x="233" y="152">GND</text>
<text x="259.1" y="155.8">H1</text>
<text x="55.9" y="158.3">C1</text>
<text x="55.9" y="160.9">10nF</text>
<text x="64.8" y="157">R7</text>
<text x="64.8" y="159.6">47K</text>
<text x="73.7" y="157">10K</text>
<text x="74.9" y="160.9">C3</text>
<text x="125.9" y="158.3">10uF</text>
<text x="133.9" y="158.3">U3B</text>
<text x="259.1" y="158.3">MountingHole</text>
<text x="74.9" y="163.4">22uF</text>
<text x="116.8" y="162.1">R6</text>
<text x="116.8" y="164.7">13K</text>
<text x="46.3" y="171">GND</text>
<text x="96.9" y="172.3">C5</text>
<text x="121.9" y="173.5">R2</text>
<text x="134.6" y="168.5">+1V8</text>
<text x="85.9" y="179.8" transform="rotate(-90 85.9 179.8)">GND</text>
<text x="94.6" y="174.8">1000uF</text>
<text x="101.9" y="174.8">PWR_FLAG</text>
<text x="121" y="176.1">4.7K</text>
<text x="139.7" y="179.9">JP1</text>
<text x="139.7" y="177.4">Jumper_3_Bridged12</text>
<text x="94.1" y="185">V-</text>
<text x="98.7" y="185">V+</text>
<text x="94.1" y="190.1">RS8032XK</text>
<text x="95.8" y="187.5">U3C</text>
</g>
<g font-size="1.8" fill="#a90000">
<text x="63.2" y="40" transform="rotate(-90 63.2 40)">2</text>
<text x="63.2" y="47.7" transform="rotate(-90 63.2 47.7)">3</text>
<text x="69.2" y="42.9">1</text>
<text x="162.3" y="43.2" transform="rotate(-90 162.3 43.2)">14</text>
<text x="164.8" y="42.6" transform="rotate(-90 164.8 42.6)">3</text>
<text x="167.4" y="42.6" transform="rotate(-90 167.4 42.6)">4</text>
<text x="169.9" y="43.2" transform="rotate(-90 169.9 43.2)">12</text>
<text x="175" y="43.2" transform="rotate(-90 175 43.2)">16</text>
<text x="180.1" y="43.2" transform="rotate(-90 180.1 43.2)">13</text>
<text x="195.6" y="45.5">17</text>
<text x="195.6" y="48">18</text>
<text x="195.6" y="50.5">19</text>
<text x="195.6" y="53.1">20</text>
<text x="195.6" y="55.6">21</text>
<text x="195.6" y="58.2">22</text>
<text x="226" y="58.2">6</text>
<text x="46.3" y="65.8">3</text>
<text x="46.3" y="60.7">4</text>
<text x="195.6" y="60.7">23</text>
<text x="195.6" y="63.2">24</text>
<text x="195.6" y="65.8">25</text>
<text x="226" y="65.8">3</text>
<text x="226" y="63.2">4</text>
<text x="226" y="60.7">5</text>
<text x="256.5" y="62">1</text>
<text x="256.5" y="64.5">2</text>
<text x="46.3" y="70.9">1</text>
<text x="46.3" y="68.3">2</text>
<text x="195.6" y="68.3">26</text>
<text x="195.6" y="70.9">27</text>
<text x="226" y="70.9">1</text>
<text x="226" y="68.3">2</text>
<text x="256.5" y="67.1">3</text>
<text x="256.5" y="69.6">4</text>
<text x="195.6" y="73.4">28</text>
<text x="195.6" y="75.9">29</text>
<text x="195.6" y="78.5">30</text>
<text x="195.6" y="81">31</text>
<text x="195.6" y="83.6">32</text>
<text x="226" y="83.6">4</text>
<text x="42.5" y="89.5">2</text>
<text x="195.6" y="86.1">33</text>
<text x="195.6" y="88.6">34</text>
<text x="226" y="88.6">2</text>
<text x="226" y="86.1">3</text>
<text x="34.9" y="94.6">3</text>
<text x="42.5" y="94.6">4</text>
<text x="152.4" y="93.7">36</text>
<text x="195.6" y="91.2">35</text>
<text x="195.6" y="93.7">39</text>
<text x="226" y="91.2">1</text>
<text x="42.5" y="99.7">1</text>
<text x="152.4" y="96.3">37</text>
<text x="152.4" y="98.8">38</text>
<text x="195.6" y="96.3">40</text>
<text x="195.6" y="98.8">41</text>
<text x="196.2" y="101.3">5</text>
<text x="196.2" y="103.9">6</text>
<text x="196.2" y="106.4">7</text>
<text x="196.2" y="109">8</text>
<text x="196.2" y="111.5">9</text>
<text x="252.4" y="113.7">1</text>
<text x="259.7" y="108.6" transform="rotate(-90 259.7 108.6)">3</text>
<text x="39.3" y="117.9">4</text>
<text x="39.3" y="115.3">5</text>
<text x="195.6" y="114">10</text>
<text x="195.6" y="116.6">11</text>
<text x="259.7" y="116.2" transform="rotate(-90 259.7 116.2)">2</text>
<text x="39.3" y="125.5">1</text>
<text x="39.3" y="122.9">2</text>
<text x="39.3" y="120.4">3</text>
<text x="175" y="121.3" transform="rotate(-90 175 121.3)">0</text>
<text x="184.8" y="136.9">2</text>
<text x="197.5" y="136.9">3</text>
<text x="43.8" y="142">1</text>
<text x="78.1" y="142">2</text>
<text x="167" y="139.1">1</text>
<text x="174.6" y="139.1">2</text>
<text x="43.8" y="147.1">2</text>
<text x="78.1" y="147.1">3</text>
<text x="90.8" y="144.5">1</text>
<text x="128.9" y="149.6">5</text>
<text x="128.9" y="144.5">6</text>
<text x="141.6" y="147.1">7</text>
<text x="191.5" y="144.2" transform="rotate(-90 191.5 144.2)">1</text>
<text x="43.8" y="152.1">3</text>
<text x="139.1" y="173.4" transform="rotate(-90 139.1 173.4)">1</text>
<text x="134" y="179.7">2</text>
<text x="91.4" y="183.9">4</text>
<text x="102.8" y="183.9">8</text>
<text x="139.1" y="183.5" transform="rotate(-90 139.1 183.5)">3</text>
</g>
</svg>
